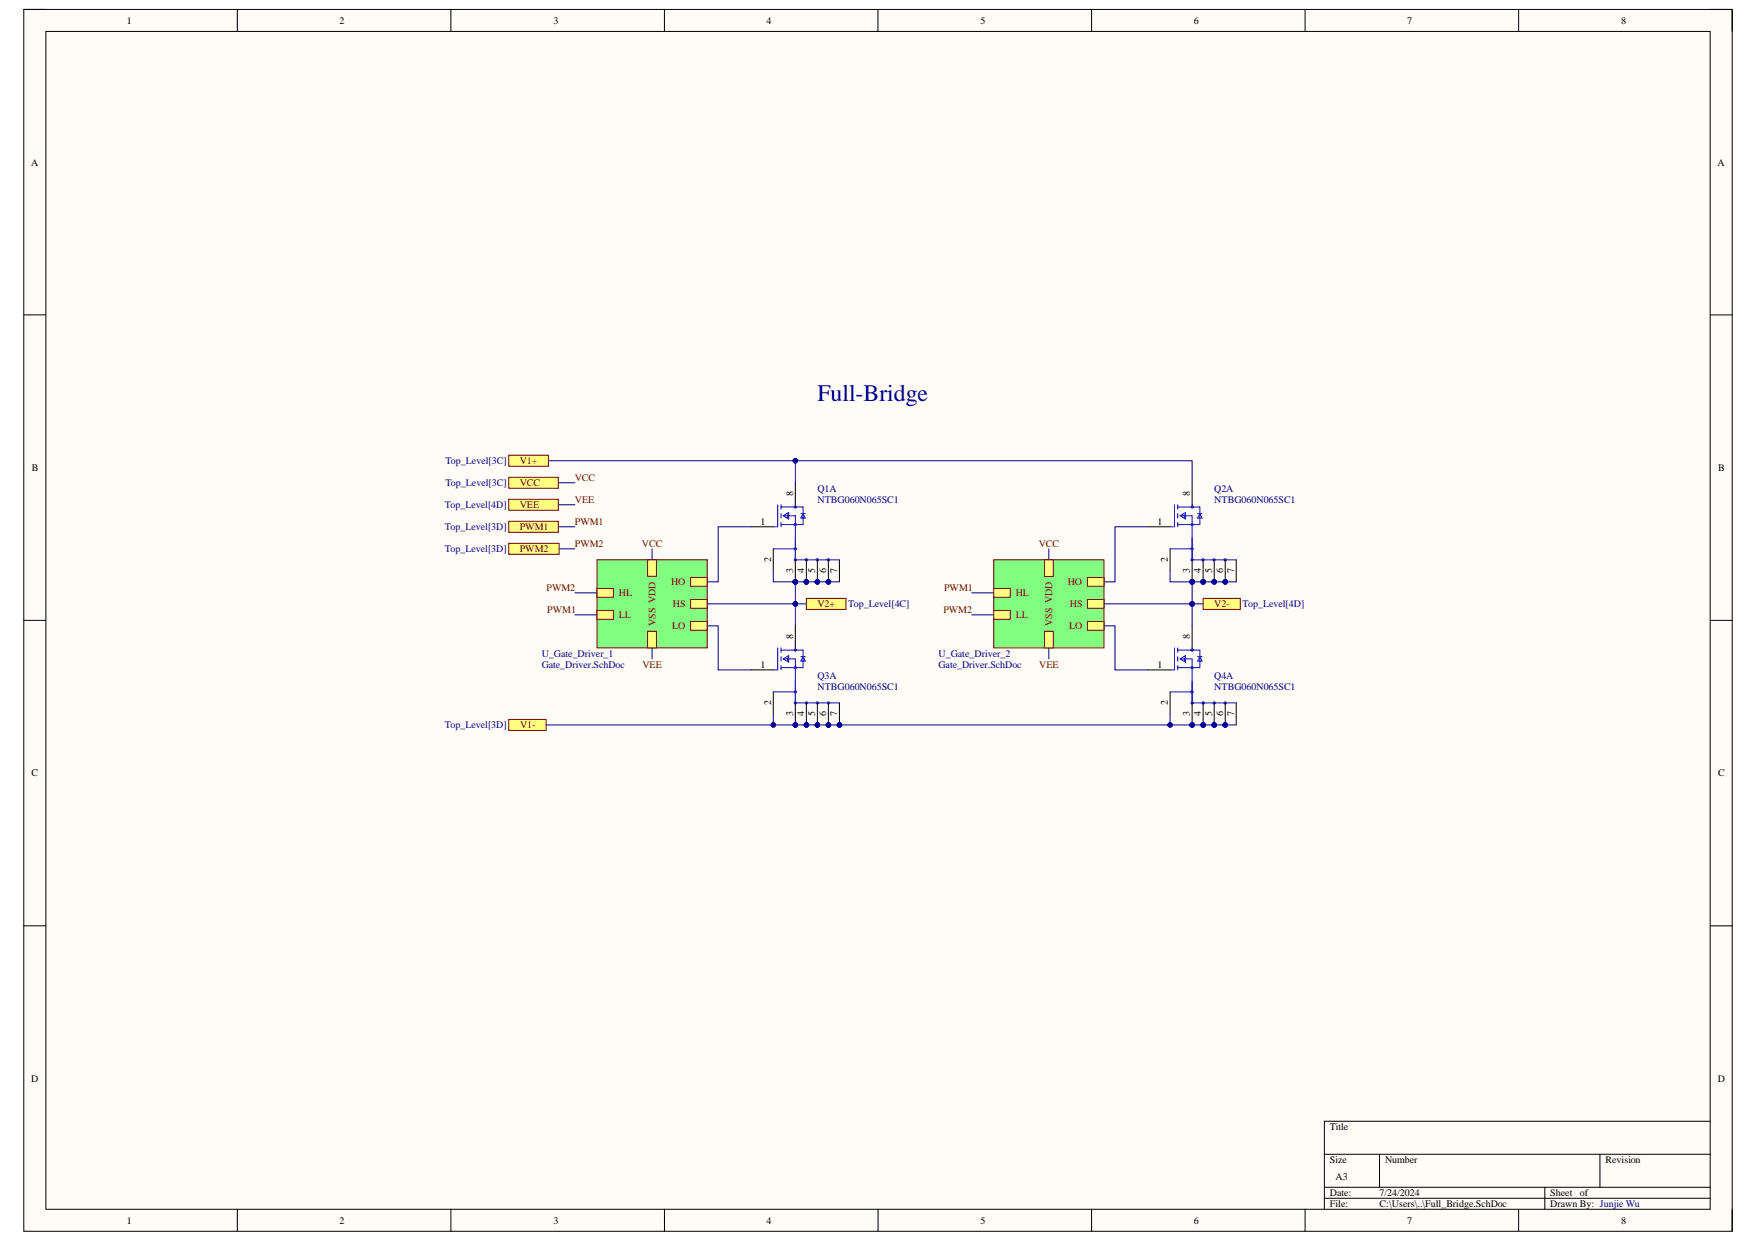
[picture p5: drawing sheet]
<svg xmlns="http://www.w3.org/2000/svg" width="297mm" height="210mm" viewBox="0 0 297 210" stroke-linecap="round" stroke-linejoin="round" font-family="sans-serif">
<path d="M4 1.6h288.7v206.5h-288.7z" fill-rule="evenodd" fill="#fffcf8"/>
<path d="M4 1.6h288.7v206.5h-288.7z" fill="none" stroke="#000" stroke-width=".17"/>
<path d="M7.8 5.3h281.2v199.1h-281.2z" fill-rule="evenodd" fill="#fffcf8"/>
<g fill="none" stroke="#000" stroke-width=".17">
<path d="M4 1.6h3.7M7.8 5.3h281.2v199.1h-281.2zM40.1 1.6v3.7M76.2 1.6v3.7M112.3 1.6v3.7M148.3 1.6v3.7M184.4 1.6v3.7M220.5 1.6v3.7M256.6 1.6v3.7M289 1.6h3.7v3.7M4 53.2h3.7M289 53.2h3.7"/>
<path d="M4 104.8h3.7M289 104.8h3.7M4 156.5h3.7M289 156.5h3.7M223.8 195.1h65.2M233.1 195.1v5.6M270.3 195.1v5.6M289 189.5h-65.2v14.9M40.1 204.4v3.7M76.2 204.4v3.7M112.3 204.4v3.7M148.4 204.4v3.7"/>
<path d="M184.4 204.4v3.7M220.5 204.4v3.7M223.8 200.7h65.2M223.8 202.5h65.2M256.6 204.4v3.7M261 200.7v3.7M292.7 204.4v3.7"/>
</g>
<path d="M100.9 94.6h18.6v14.9h-18.6z" fill-rule="evenodd" fill="#80ff80"/>
<path d="M100.9 94.6h18.6v14.9h-18.6z" fill="none" stroke="#800000" stroke-width=".17"/>
<path d="M100.9 103.2h2.8v1.5h-2.8z" fill-rule="evenodd" fill="#ffff80"/>
<path d="M100.9 103.2h2.8v1.5h-2.8z" fill="none" stroke="#800000" stroke-width=".17"/>
<path d="M100.9 99.5h2.8v1.4h-2.8z" fill-rule="evenodd" fill="#ffff80"/>
<path d="M100.9 99.5h2.8v1.4h-2.8z" fill="none" stroke="#800000" stroke-width=".17"/>
<path d="M116.7 97.6h2.8v1.5h-2.8z" fill-rule="evenodd" fill="#ffff80"/>
<path d="M116.7 97.6h2.8v1.5h-2.8z" fill="none" stroke="#800000" stroke-width=".17"/>
<path d="M116.7 101.3h2.8v1.5h-2.8z" fill-rule="evenodd" fill="#ffff80"/>
<path d="M116.7 101.3h2.8v1.5h-2.8z" fill="none" stroke="#800000" stroke-width=".17"/>
<path d="M116.7 105h2.8v1.5h-2.8z" fill-rule="evenodd" fill="#ffff80"/>
<path d="M116.7 105h2.8v1.5h-2.8z" fill="none" stroke="#800000" stroke-width=".17"/>
<path d="M109.4 94.6h1.5v2.8h-1.5z" fill-rule="evenodd" fill="#ffff80"/>
<path d="M109.4 94.6h1.5v2.8h-1.5z" fill="none" stroke="#800000" stroke-width=".17"/>
<path d="M109.4 106.7h1.5v2.8h-1.5z" fill-rule="evenodd" fill="#ffff80"/>
<path d="M109.4 106.7h1.5v2.8h-1.5z" fill="none" stroke="#800000" stroke-width=".17"/>
<path d="M167.9 94.6h18.6v14.9h-18.6z" fill-rule="evenodd" fill="#80ff80"/>
<path d="M167.9 94.6h18.6v14.9h-18.6z" fill="none" stroke="#800000" stroke-width=".17"/>
<path d="M167.9 103.2h2.8v1.5h-2.8z" fill-rule="evenodd" fill="#ffff80"/>
<path d="M167.9 103.2h2.8v1.5h-2.8z" fill="none" stroke="#800000" stroke-width=".17"/>
<path d="M167.9 99.5h2.8v1.4h-2.8z" fill-rule="evenodd" fill="#ffff80"/>
<path d="M167.9 99.5h2.8v1.4h-2.8z" fill="none" stroke="#800000" stroke-width=".17"/>
<path d="M183.7 97.6h2.8v1.5h-2.8z" fill-rule="evenodd" fill="#ffff80"/>
<path d="M183.7 97.6h2.8v1.5h-2.8z" fill="none" stroke="#800000" stroke-width=".17"/>
<path d="M183.7 101.3h2.8v1.5h-2.8z" fill-rule="evenodd" fill="#ffff80"/>
<path d="M183.7 101.3h2.8v1.5h-2.8z" fill="none" stroke="#800000" stroke-width=".17"/>
<path d="M183.7 105h2.8v1.5h-2.8z" fill-rule="evenodd" fill="#ffff80"/>
<path d="M183.7 105h2.8v1.5h-2.8z" fill="none" stroke="#800000" stroke-width=".17"/>
<path d="M176.5 94.6h1.5v2.8h-1.5z" fill-rule="evenodd" fill="#ffff80"/>
<path d="M176.5 94.6h1.5v2.8h-1.5z" fill="none" stroke="#800000" stroke-width=".17"/>
<path d="M176.5 106.7h1.5v2.8h-1.5z" fill-rule="evenodd" fill="#ffff80"/>
<path d="M176.5 106.7h1.5v2.8h-1.5z" fill="none" stroke="#800000" stroke-width=".17"/>
<path d="M86 91.8h8.5v1.9h-8.5z" fill-rule="evenodd" fill="#ffff80"/>
<path d="M86 91.8h8.5v1.9h-8.5z" fill="none" stroke="#800000" stroke-width=".17"/>
<path d="M86 88.1h8.3v1.9h-8.3z" fill-rule="evenodd" fill="#ffff80"/>
<path d="M86 88.1h8.3v1.9h-8.3z" fill="none" stroke="#800000" stroke-width=".17"/>
<path d="M86 76.9h6.7v1.9h-6.7z" fill-rule="evenodd" fill="#ffff80"/>
<path d="M86 76.9h6.7v1.9h-6.7z" fill="none" stroke="#800000" stroke-width=".17"/>
<path d="M86 121.6h6.3v1.8h-6.3z" fill-rule="evenodd" fill="#ffff80"/>
<path d="M86 121.6h6.3v1.8h-6.3z" fill="none" stroke="#800000" stroke-width=".17"/>
<circle cx="134.4" cy="98.3" r=".37" fill="#000080"/>
<circle cx="134.4" cy="98.3" r=".37" fill="none" stroke="#000080" stroke-width=".17"/>
<circle cx="136.2" cy="98.3" r=".37" fill="#000080"/>
<circle cx="136.2" cy="98.3" r=".37" fill="none" stroke="#000080" stroke-width=".17"/>
<circle cx="138.1" cy="98.3" r=".37" fill="#000080"/>
<circle cx="138.1" cy="98.3" r=".37" fill="none" stroke="#000080" stroke-width=".17"/>
<circle cx="140" cy="98.3" r=".37" fill="#000080"/>
<circle cx="140" cy="98.3" r=".37" fill="none" stroke="#000080" stroke-width=".17"/>
<g fill="none" stroke="#00f" stroke-width=".17">
<path d="M130.7 92.8h3.7M131.4 85.3v3.7h-.7M132 85.3v.8M132 86.8v.7M132 88.3v.7M132 85.7h3.7v3h-3.7M132.3 87.2l1-.6v1.1zM132.5 87.2h1.9v7.4h7.4M133.1 87v.5M134.4 85.3v.4M135.3 86.8h.8M135.7 86.8l.4 .7h-.8z"/>
<circle cx="134.4" cy="88.7" r=".19"/>
<circle cx="134.4" cy="92.8" r=".19"/>
<circle cx="134.4" cy="94.6" r=".19"/>
<circle cx="134.4" cy="85.7" r=".19"/>
<circle cx="136.2" cy="94.6" r=".18"/>
<circle cx="138.1" cy="94.6" r=".18"/>
<circle cx="140" cy="94.6" r=".19"/>
</g>
<path d="M126.9 89h3.8M134.4 94.6v3.7" fill="none" stroke="#000" stroke-width=".17"/>
<circle cx="134.4" cy="98.3" r=".37" fill="#000080"/>
<circle cx="134.4" cy="98.3" r=".37" fill="none" stroke="#000080" stroke-width=".17"/>
<path d="M130.7 92.8v3.7M134.4 81.6v3.7M136.2 94.6v3.7" fill="none" stroke="#000" stroke-width=".17"/>
<circle cx="136.2" cy="98.3" r=".37" fill="#000080"/>
<circle cx="136.2" cy="98.3" r=".37" fill="none" stroke="#000080" stroke-width=".17"/>
<path d="M138.1 94.6v3.7" fill="none" stroke="#000" stroke-width=".17"/>
<circle cx="138.1" cy="98.3" r=".37" fill="#000080"/>
<circle cx="138.1" cy="98.3" r=".37" fill="none" stroke="#000080" stroke-width=".17"/>
<path d="M140 94.6v3.7" fill="none" stroke="#000" stroke-width=".17"/>
<circle cx="140" cy="98.3" r=".37" fill="#000080"/>
<circle cx="140" cy="98.3" r=".37" fill="none" stroke="#000080" stroke-width=".17"/>
<path d="M141.8 94.6v3.7" fill="none" stroke="#000" stroke-width=".17"/>
<circle cx="134.4" cy="122.5" r=".37" fill="#000080"/>
<circle cx="134.4" cy="122.5" r=".37" fill="none" stroke="#000080" stroke-width=".17"/>
<circle cx="136.2" cy="122.5" r=".37" fill="#000080"/>
<circle cx="136.2" cy="122.5" r=".37" fill="none" stroke="#000080" stroke-width=".17"/>
<circle cx="138.1" cy="122.5" r=".37" fill="#000080"/>
<circle cx="138.1" cy="122.5" r=".37" fill="none" stroke="#000080" stroke-width=".17"/>
<circle cx="140" cy="122.5" r=".37" fill="#000080"/>
<circle cx="140" cy="122.5" r=".37" fill="none" stroke="#000080" stroke-width=".17"/>
<circle cx="141.8" cy="122.5" r=".37" fill="#000080"/>
<circle cx="141.8" cy="122.5" r=".37" fill="none" stroke="#000080" stroke-width=".17"/>
<g fill="none" stroke="#00f" stroke-width=".17">
<path d="M130.7 116.9h3.7M131.4 109.5v3.7h-.7M132 109.5v.7M132 111v.7M132 112.5v.7M132 109.9h3.7v2.9h-3.7M132.3 111.4l1-.6v1.1zM132.5 111.4h1.9v7.4h7.4M133.1 111.2v.5M134.4 109.5v.4M135.3 111h.8M135.7 111l.4 .7h-.8z"/>
<circle cx="134.4" cy="109.9" r=".19"/>
<circle cx="134.4" cy="116.9" r=".19"/>
<circle cx="134.4" cy="112.8" r=".19"/>
<circle cx="134.4" cy="118.8" r=".19"/>
<circle cx="136.2" cy="118.8" r=".19"/>
<circle cx="138.1" cy="118.8" r=".19"/>
<circle cx="140" cy="118.8" r=".19"/>
</g>
<path d="M126.9 113.2h3.8M134.4 118.8v3.7" fill="none" stroke="#000" stroke-width=".17"/>
<circle cx="134.4" cy="122.5" r=".37" fill="#000080"/>
<circle cx="134.4" cy="122.5" r=".37" fill="none" stroke="#000080" stroke-width=".17"/>
<path d="M130.7 116.9v3.8M134.4 105.8v3.7M136.2 118.8v3.7" fill="none" stroke="#000" stroke-width=".17"/>
<circle cx="136.2" cy="122.5" r=".37" fill="#000080"/>
<circle cx="136.2" cy="122.5" r=".37" fill="none" stroke="#000080" stroke-width=".17"/>
<path d="M138.1 118.8v3.7" fill="none" stroke="#000" stroke-width=".17"/>
<circle cx="138.1" cy="122.5" r=".37" fill="#000080"/>
<circle cx="138.1" cy="122.5" r=".37" fill="none" stroke="#000080" stroke-width=".17"/>
<path d="M140 118.8v3.7" fill="none" stroke="#000" stroke-width=".17"/>
<circle cx="140" cy="122.5" r=".37" fill="#000080"/>
<circle cx="140" cy="122.5" r=".37" fill="none" stroke="#000080" stroke-width=".17"/>
<path d="M141.8 118.8v3.7" fill="none" stroke="#000" stroke-width=".17"/>
<circle cx="141.8" cy="122.5" r=".37" fill="#000080"/>
<circle cx="141.8" cy="122.5" r=".37" fill="none" stroke="#000080" stroke-width=".17"/>
<circle cx="201.4" cy="98.3" r=".37" fill="#000080"/>
<circle cx="201.4" cy="98.3" r=".37" fill="none" stroke="#000080" stroke-width=".17"/>
<circle cx="203.3" cy="98.3" r=".37" fill="#000080"/>
<circle cx="203.3" cy="98.3" r=".37" fill="none" stroke="#000080" stroke-width=".17"/>
<circle cx="205.1" cy="98.3" r=".37" fill="#000080"/>
<circle cx="205.1" cy="98.3" r=".37" fill="none" stroke="#000080" stroke-width=".17"/>
<circle cx="207" cy="98.3" r=".37" fill="#000080"/>
<circle cx="207" cy="98.3" r=".37" fill="none" stroke="#000080" stroke-width=".17"/>
<g fill="none" stroke="#00f" stroke-width=".17">
<path d="M197.7 92.8h3.7M198.5 85.3v3.7h-.8M199 85.3v.8M199 86.8v.7M199 88.3v.7M199 85.7h3.7v3h-3.7M199.4 87.2l.9-.6v1.1zM199.6 87.2h1.8v7.4h7.5M200.1 87v.5M201.4 85.3v.4M202.4 86.8h.7M202.7 86.8l.4 .7h-.7z"/>
<circle cx="201.4" cy="88.7" r=".18"/>
<circle cx="201.4" cy="92.8" r=".18"/>
<circle cx="201.4" cy="85.7" r=".18"/>
<circle cx="201.4" cy="94.6" r=".18"/>
<circle cx="203.3" cy="94.6" r=".18"/>
<circle cx="205.2" cy="94.6" r=".19"/>
<circle cx="207" cy="94.6" r=".19"/>
</g>
<path d="M194 89h3.7M201.4 94.6v3.7" fill="none" stroke="#000" stroke-width=".17"/>
<circle cx="201.4" cy="98.3" r=".37" fill="#000080"/>
<circle cx="201.4" cy="98.3" r=".37" fill="none" stroke="#000080" stroke-width=".17"/>
<path d="M197.7 92.8v3.7M201.4 81.6v3.7M203.3 94.6v3.7" fill="none" stroke="#000" stroke-width=".17"/>
<circle cx="203.3" cy="98.3" r=".37" fill="#000080"/>
<circle cx="203.3" cy="98.3" r=".37" fill="none" stroke="#000080" stroke-width=".17"/>
<path d="M205.2 94.6v3.7" fill="none" stroke="#000" stroke-width=".17"/>
<circle cx="205.1" cy="98.3" r=".37" fill="#000080"/>
<circle cx="205.1" cy="98.3" r=".37" fill="none" stroke="#000080" stroke-width=".17"/>
<path d="M207 94.6v3.7" fill="none" stroke="#000" stroke-width=".17"/>
<circle cx="207" cy="98.3" r=".37" fill="#000080"/>
<circle cx="207" cy="98.3" r=".37" fill="none" stroke="#000080" stroke-width=".17"/>
<path d="M208.9 94.6v3.7" fill="none" stroke="#000" stroke-width=".17"/>
<circle cx="201.4" cy="122.5" r=".37" fill="#000080"/>
<circle cx="201.4" cy="122.5" r=".37" fill="none" stroke="#000080" stroke-width=".17"/>
<circle cx="203.3" cy="122.5" r=".37" fill="#000080"/>
<circle cx="203.3" cy="122.5" r=".37" fill="none" stroke="#000080" stroke-width=".17"/>
<circle cx="205.1" cy="122.5" r=".37" fill="#000080"/>
<circle cx="205.1" cy="122.5" r=".37" fill="none" stroke="#000080" stroke-width=".17"/>
<circle cx="207" cy="122.5" r=".37" fill="#000080"/>
<circle cx="207" cy="122.5" r=".37" fill="none" stroke="#000080" stroke-width=".17"/>
<g fill="none" stroke="#00f" stroke-width=".17">
<path d="M197.7 116.9h3.7M198.5 109.5v3.7h-.8M199 109.5v.7M199 111v.7M199 112.5v.7M199 109.9h3.7v2.9h-3.7M199.4 111.4l.9-.6v1.1zM199.6 111.4h1.8v7.4h7.5M200.1 111.2v.5M201.4 109.5v.4M202.4 111h.7M202.7 111l.4 .7h-.7z"/>
<circle cx="201.4" cy="112.8" r=".18"/>
<circle cx="201.4" cy="109.9" r=".18"/>
<circle cx="201.4" cy="116.9" r=".19"/>
<circle cx="201.4" cy="118.8" r=".19"/>
<circle cx="203.3" cy="118.8" r=".19"/>
<circle cx="205.2" cy="118.8" r=".19"/>
<circle cx="207" cy="118.8" r=".19"/>
</g>
<path d="M194 113.2h3.7M201.4 118.8v3.7" fill="none" stroke="#000" stroke-width=".17"/>
<circle cx="201.4" cy="122.5" r=".37" fill="#000080"/>
<circle cx="201.4" cy="122.5" r=".37" fill="none" stroke="#000080" stroke-width=".17"/>
<path d="M197.7 116.9v3.8M201.4 105.8v3.7M203.3 118.8v3.7" fill="none" stroke="#000" stroke-width=".17"/>
<circle cx="203.3" cy="122.5" r=".37" fill="#000080"/>
<circle cx="203.3" cy="122.5" r=".37" fill="none" stroke="#000080" stroke-width=".17"/>
<path d="M205.2 118.8v3.7" fill="none" stroke="#000" stroke-width=".17"/>
<circle cx="205.1" cy="122.5" r=".37" fill="#000080"/>
<circle cx="205.1" cy="122.5" r=".37" fill="none" stroke="#000080" stroke-width=".17"/>
<path d="M207 118.8v3.7" fill="none" stroke="#000" stroke-width=".17"/>
<circle cx="207" cy="122.5" r=".37" fill="#000080"/>
<circle cx="207" cy="122.5" r=".37" fill="none" stroke="#000080" stroke-width=".17"/>
<path d="M208.9 118.8v3.7" fill="none" stroke="#000" stroke-width=".17"/>
<path d="M136.2 101.1h6.7v1.9h-6.7z" fill-rule="evenodd" fill="#ffff80"/>
<path d="M136.2 101.1h6.7v1.9h-6.7z" fill="none" stroke="#800000" stroke-width=".17"/>
<path d="M203.3 101.1h6.3v1.9h-6.3z" fill-rule="evenodd" fill="#ffff80"/>
<path d="M203.3 101.1h6.3v1.9h-6.3z" fill="none" stroke="#800000" stroke-width=".17"/>
<path d="M86 80.7h8.3v1.8h-8.3z" fill-rule="evenodd" fill="#ffff80"/>
<path d="M86 80.7h8.3v1.8h-8.3z" fill="none" stroke="#800000" stroke-width=".17"/>
<path d="M86 84.4h8.3v1.8h-8.3z" fill-rule="evenodd" fill="#ffff80"/>
<path d="M86 84.4h8.3v1.8h-8.3z" fill="none" stroke="#800000" stroke-width=".17"/>
<path d="M94.3 89h2.8M94.5 92.8h2.6M126.9 89h-5.6v9.3h-1.8M119.5 105.8h1.8v7.4h5.6M119.5 102.1h16.7M164.2 100.2h3.7M164.2 103.9h3.7" fill="none" stroke="#000080" stroke-width=".17"/>
<circle cx="134.4" cy="102.1" r=".37" fill="#000080"/>
<g fill="none" stroke="#000080" stroke-width=".17">
<path d="M186.5 102.1h16.8"/>
<circle cx="134.4" cy="102.1" r=".37"/>
</g>
<circle cx="201.4" cy="102.1" r=".37" fill="#000080"/>
<g fill="none" stroke="#000080" stroke-width=".17">
<path d="M134.4 77.9v3.7M194 89h-5.6v9.3h-1.9"/>
<circle cx="201.4" cy="102.1" r=".37"/>
</g>
<circle cx="134.4" cy="77.9" r=".37" fill="#000080"/>
<g fill="none" stroke="#000080" stroke-width=".17">
<path d="M130.7 96.5v1.8h3.7M186.5 105.8h1.9v7.4h5.6"/>
<circle cx="134.4" cy="77.9" r=".37"/>
</g>
<circle cx="134.4" cy="98.3" r=".37" fill="#000080"/>
<g fill="none" stroke="#000080" stroke-width=".17">
<path d="M136.2 98.3h5.6"/>
<circle cx="134.4" cy="98.3" r=".37"/>
</g>
<circle cx="136.2" cy="98.3" r=".37" fill="#000080"/>
<circle cx="136.2" cy="98.3" r=".37" fill="none" stroke="#000080" stroke-width=".17"/>
<circle cx="138.1" cy="98.3" r=".37" fill="#000080"/>
<circle cx="138.1" cy="98.3" r=".37" fill="none" stroke="#000080" stroke-width=".17"/>
<circle cx="140" cy="98.3" r=".37" fill="#000080"/>
<g fill="none" stroke="#000080" stroke-width=".17">
<path d="M134.4 102.1v3.7"/>
<circle cx="140" cy="98.3" r=".37"/>
</g>
<circle cx="134.4" cy="102.1" r=".37" fill="#000080"/>
<g fill="none" stroke="#000080" stroke-width=".17">
<path d="M134.4 98.3v3.8"/>
<circle cx="134.4" cy="102.1" r=".37"/>
</g>
<circle cx="134.4" cy="102.1" r=".37" fill="#000080"/>
<circle cx="134.4" cy="102.1" r=".37" fill="none" stroke="#000080" stroke-width=".17"/>
<circle cx="134.4" cy="98.3" r=".37" fill="#000080"/>
<g fill="none" stroke="#000080" stroke-width=".17">
<path d="M134.4 98.3h1.8"/>
<circle cx="134.4" cy="98.3" r=".37"/>
</g>
<circle cx="136.2" cy="98.3" r=".37" fill="#000080"/>
<circle cx="136.2" cy="98.3" r=".37" fill="none" stroke="#000080" stroke-width=".17"/>
<circle cx="134.4" cy="98.3" r=".37" fill="#000080"/>
<g fill="none" stroke="#000080" stroke-width=".17">
<path d="M201.4 102.1v3.7"/>
<circle cx="134.4" cy="98.3" r=".37"/>
</g>
<circle cx="201.4" cy="102.1" r=".37" fill="#000080"/>
<g fill="none" stroke="#000080" stroke-width=".17">
<path d="M201.4 98.3v3.8"/>
<circle cx="201.4" cy="102.1" r=".37"/>
</g>
<circle cx="201.4" cy="102.1" r=".37" fill="#000080"/>
<circle cx="201.4" cy="102.1" r=".37" fill="none" stroke="#000080" stroke-width=".17"/>
<circle cx="201.4" cy="98.3" r=".37" fill="#000080"/>
<g fill="none" stroke="#000080" stroke-width=".17">
<path d="M197.7 96.5v1.8h3.7"/>
<circle cx="201.4" cy="98.3" r=".37"/>
</g>
<circle cx="201.4" cy="98.3" r=".37" fill="#000080"/>
<g fill="none" stroke="#000080" stroke-width=".17">
<path d="M203.3 98.3h5.6"/>
<circle cx="201.4" cy="98.3" r=".37"/>
</g>
<circle cx="203.3" cy="98.3" r=".37" fill="#000080"/>
<circle cx="203.3" cy="98.3" r=".37" fill="none" stroke="#000080" stroke-width=".17"/>
<circle cx="205.1" cy="98.3" r=".37" fill="#000080"/>
<circle cx="205.1" cy="98.3" r=".37" fill="none" stroke="#000080" stroke-width=".17"/>
<circle cx="207" cy="98.3" r=".37" fill="#000080"/>
<g fill="none" stroke="#000080" stroke-width=".17">
<path d="M201.4 98.3h1.9"/>
<circle cx="207" cy="98.3" r=".37"/>
</g>
<circle cx="201.4" cy="98.3" r=".37" fill="#000080"/>
<circle cx="201.4" cy="98.3" r=".37" fill="none" stroke="#000080" stroke-width=".17"/>
<circle cx="203.3" cy="98.3" r=".37" fill="#000080"/>
<g fill="none" stroke="#000080" stroke-width=".17">
<path d="M92.7 77.9h108.7v3.7"/>
<circle cx="203.3" cy="98.3" r=".37"/>
</g>
<circle cx="134.4" cy="77.9" r=".37" fill="#000080"/>
<g fill="none" stroke="#000080" stroke-width=".17">
<path d="M92.3 122.5h111"/>
<circle cx="134.4" cy="77.9" r=".37"/>
</g>
<circle cx="130.7" cy="122.5" r=".37" fill="#000080"/>
<circle cx="130.7" cy="122.5" r=".37" fill="none" stroke="#000080" stroke-width=".17"/>
<circle cx="134.4" cy="122.5" r=".37" fill="#000080"/>
<circle cx="134.4" cy="122.5" r=".37" fill="none" stroke="#000080" stroke-width=".17"/>
<circle cx="136.2" cy="122.5" r=".37" fill="#000080"/>
<circle cx="136.2" cy="122.5" r=".37" fill="none" stroke="#000080" stroke-width=".17"/>
<circle cx="138.1" cy="122.5" r=".37" fill="#000080"/>
<circle cx="138.1" cy="122.5" r=".37" fill="none" stroke="#000080" stroke-width=".17"/>
<circle cx="140" cy="122.5" r=".37" fill="#000080"/>
<circle cx="140" cy="122.5" r=".37" fill="none" stroke="#000080" stroke-width=".17"/>
<circle cx="141.8" cy="122.5" r=".37" fill="#000080"/>
<circle cx="141.8" cy="122.5" r=".37" fill="none" stroke="#000080" stroke-width=".17"/>
<circle cx="197.7" cy="122.5" r=".37" fill="#000080"/>
<circle cx="197.7" cy="122.5" r=".37" fill="none" stroke="#000080" stroke-width=".17"/>
<circle cx="201.4" cy="122.5" r=".37" fill="#000080"/>
<circle cx="201.4" cy="122.5" r=".37" fill="none" stroke="#000080" stroke-width=".17"/>
<circle cx="203.3" cy="122.5" r=".37" fill="#000080"/>
<g fill="none" stroke="#000080" stroke-width=".17">
<path d="M203.3 122.5h5.6"/>
<circle cx="203.3" cy="122.5" r=".37"/>
</g>
<circle cx="203.3" cy="122.5" r=".37" fill="#000080"/>
<circle cx="203.3" cy="122.5" r=".37" fill="none" stroke="#000080" stroke-width=".17"/>
<circle cx="205.1" cy="122.5" r=".37" fill="#000080"/>
<circle cx="205.1" cy="122.5" r=".37" fill="none" stroke="#000080" stroke-width=".17"/>
<circle cx="207" cy="122.5" r=".37" fill="#000080"/>
<g fill="none" stroke="#000080" stroke-width=".17">
<path d="M130.7 120.7v1.8"/>
<circle cx="207" cy="122.5" r=".37"/>
</g>
<circle cx="130.7" cy="122.5" r=".37" fill="#000080"/>
<g fill="none" stroke="#000080" stroke-width=".17">
<path d="M197.7 120.7v1.8"/>
<circle cx="130.7" cy="122.5" r=".37"/>
</g>
<circle cx="197.7" cy="122.5" r=".37" fill="#000080"/>
<g fill="none" stroke="#000080" stroke-width=".17">
<path d="M94.3 81.6h2.8M94.3 85.3h2.8M110.2 92.8v1.8M177.2 92.8v1.8M97.1 103.9h3.8M97.1 100.2h3.8M110.2 109.5v1.9M177.2 109.5v1.9"/>
<circle cx="197.7" cy="122.5" r=".37"/>
</g>
<text font-size="4" fill="#000080" x="138.1" y="67.7">Full-Bridge</text>
<g font-size="1.7">
<text x="21.4" y="4">1</text>
<text x="57.4" y="4">2</text>
<text x="93.5" y="4">3</text>
<text x="129.5" y="4">4</text>
<text x="165.7" y="4">5</text>
<text x="201.7" y="4">6</text>
<text x="237.8" y="4">7</text>
<text x="273.9" y="4">8</text>
<text x="5.3" y="28">A</text>
<text x="290.2" y="28">A</text>
<text x="5.4" y="79.6">B</text>
<text x="134" y="83.8" transform="rotate(-90 134 83.8)">8</text>
<text x="201.1" y="83.8" transform="rotate(-90 201.1 83.8)">8</text>
<text x="290.3" y="79.6">B</text>
<text x="128.5" y="88.7">1</text>
<text x="195.6" y="88.7">1</text>
<text x="130.3" y="95" transform="rotate(-90 130.3 95)">2</text>
<text x="197.3" y="95" transform="rotate(-90 197.3 95)">2</text>
<text x="134" y="96.8" transform="rotate(-90 134 96.8)">3</text>
<text x="135.9" y="96.9" transform="rotate(-90 135.9 96.9)">4</text>
<text x="137.7" y="96.8" transform="rotate(-90 137.7 96.8)">5</text>
<text x="139.6" y="96.9" transform="rotate(-90 139.6 96.9)">6</text>
<text x="141.5" y="96.9" transform="rotate(-90 141.5 96.9)">7</text>
<text x="201.1" y="96.8" transform="rotate(-90 201.1 96.8)">3</text>
<text x="202.9" y="96.9" transform="rotate(-90 202.9 96.9)">4</text>
<text x="204.8" y="96.8" transform="rotate(-90 204.8 96.8)">5</text>
<text x="206.6" y="96.9" transform="rotate(-90 206.6 96.9)">6</text>
<text x="208.5" y="96.9" transform="rotate(-90 208.5 96.9)">7</text>
<text x="128.5" y="112.9">1</text>
<text x="134" y="108" transform="rotate(-90 134 108)">8</text>
<text x="195.6" y="112.9">1</text>
<text x="201.1" y="108" transform="rotate(-90 201.1 108)">8</text>
<text x="130.3" y="119.2" transform="rotate(-90 130.3 119.2)">2</text>
<text x="197.3" y="119.2" transform="rotate(-90 197.3 119.2)">2</text>
<text x="134" y="121" transform="rotate(-90 134 121)">3</text>
<text x="135.9" y="121.1" transform="rotate(-90 135.9 121.1)">4</text>
<text x="137.7" y="121" transform="rotate(-90 137.7 121)">5</text>
<text x="139.6" y="121" transform="rotate(-90 139.6 121)">6</text>
<text x="141.5" y="121" transform="rotate(-90 141.5 121)">7</text>
<text x="201.1" y="121" transform="rotate(-90 201.1 121)">3</text>
<text x="202.9" y="121.1" transform="rotate(-90 202.9 121.1)">4</text>
<text x="204.8" y="121" transform="rotate(-90 204.8 121)">5</text>
<text x="206.6" y="121" transform="rotate(-90 206.6 121)">6</text>
<text x="208.5" y="121" transform="rotate(-90 208.5 121)">7</text>
<text x="5.3" y="131.2">C</text>
<text x="290.3" y="131.2">C</text>
<text x="5.3" y="182.9">D</text>
<text x="290.2" y="182.9">D</text>
<text x="224.7" y="191">Title</text>
<text x="224.7" y="196.6">Size</text>
<text x="234" y="196.6">Number</text>
<text x="271.2" y="196.6">Revision</text>
<text x="224.7" y="202.2">Date:</text>
<text x="225.6" y="199.4">A3</text>
<text x="233.1" y="202.2">7/24/2024</text>
<text x="261.9" y="202.2">Sheet</text>
<text x="267" y="202.2">of</text>
<text x="21.4" y="206.8">1</text>
<text x="57.4" y="206.8">2</text>
<text x="93.5" y="206.8">3</text>
<text x="129.5" y="206.8">4</text>
<text x="165.7" y="206.8">5</text>
<text x="201.7" y="206.8">6</text>
<text x="224.7" y="204">File:</text>
<text x="233.1" y="204">C:\Users\..\Full_Bridge.SchDoc</text>
<text x="237.8" y="206.8">7</text>
<text x="261.9" y="204">Drawn By: Junjie Wu</text>
<text x="273.9" y="206.8">8</text>
</g>
<g font-size="1.7" fill="#000080">
<text x="75.3" y="78.4">Top_Level[3C]</text>
<text x="75.3" y="82.2">Top_Level[3C]</text>
<text x="138.1" y="83.1">Q1A</text>
<text x="205.2" y="83.1">Q2A</text>
<text x="75.2" y="89.6">Top_Level[3D]</text>
<text x="75.2" y="85.9">Top_Level[4D]</text>
<text x="138.1" y="85">NTBG060N065SC1</text>
<text x="205.2" y="85">NTBG060N065SC1</text>
<text x="75.2" y="93.3">Top_Level[3D]</text>
<text x="143.3" y="102.6">Top_Level[4C]</text>
<text x="209.9" y="102.6">Top_Level[4D]</text>
<text x="91.5" y="111">U_Gate_Driver_1</text>
<text x="91.5" y="112.9">Gate_Driver.SchDoc</text>
<text x="158.6" y="111">U_Gate_Driver_2</text>
<text x="158.6" y="112.9">Gate_Driver.SchDoc</text>
<text x="138.1" y="114.7">Q3A</text>
<text x="138.1" y="116.6">NTBG060N065SC1</text>
<text x="205.2" y="114.7">Q4A</text>
<text x="205.2" y="116.6">NTBG060N065SC1</text>
<text x="75.2" y="123.1">Top_Level[3D]</text>
</g>
<g font-size="1.7" fill="#800000">
<text x="87.8" y="78.4">V1+</text>
<text x="87.8" y="82.2">VCC</text>
<text x="97.1" y="81.2">VCC</text>
<text x="87.8" y="89.6">PWM1</text>
<text x="87.8" y="85.9">VEE</text>
<text x="97.1" y="88.7">PWM1</text>
<text x="97.1" y="85">VEE</text>
<text x="87.8" y="93.3">PWM2</text>
<text x="97.1" y="92.4">PWM2</text>
<text x="108.5" y="92.4">VCC</text>
<text x="175.5" y="92.4">VCC</text>
<text x="92.3" y="99.8">PWM2</text>
<text x="104.6" y="100.8">HL</text>
<text x="113.4" y="98.9">HO</text>
<text x="159.5" y="99.8">PWM1</text>
<text x="171.6" y="100.8">HL</text>
<text x="180.4" y="98.9">HO</text>
<text x="92.5" y="103.5">PWM1</text>
<text x="104.6" y="104.5">LL</text>
<text x="110.7" y="105.8" transform="rotate(-90 110.7 105.8)">VSS VDD</text>
<text x="113.6" y="106.3">LO</text>
<text x="113.7" y="102.6">HS</text>
<text x="138.1" y="102.6">V2+</text>
<text x="159.4" y="103.5">PWM2</text>
<text x="171.6" y="104.5">LL</text>
<text x="177.8" y="105.8" transform="rotate(-90 177.8 105.8)">VSS VDD</text>
<text x="180.6" y="106.3">LO</text>
<text x="180.8" y="102.6">HS</text>
<text x="205.2" y="102.6">V2-</text>
<text x="108.5" y="112.9">VEE</text>
<text x="175.6" y="112.9">VEE</text>
<text x="87.9" y="123.1">V1-</text>
</g>
</svg>
